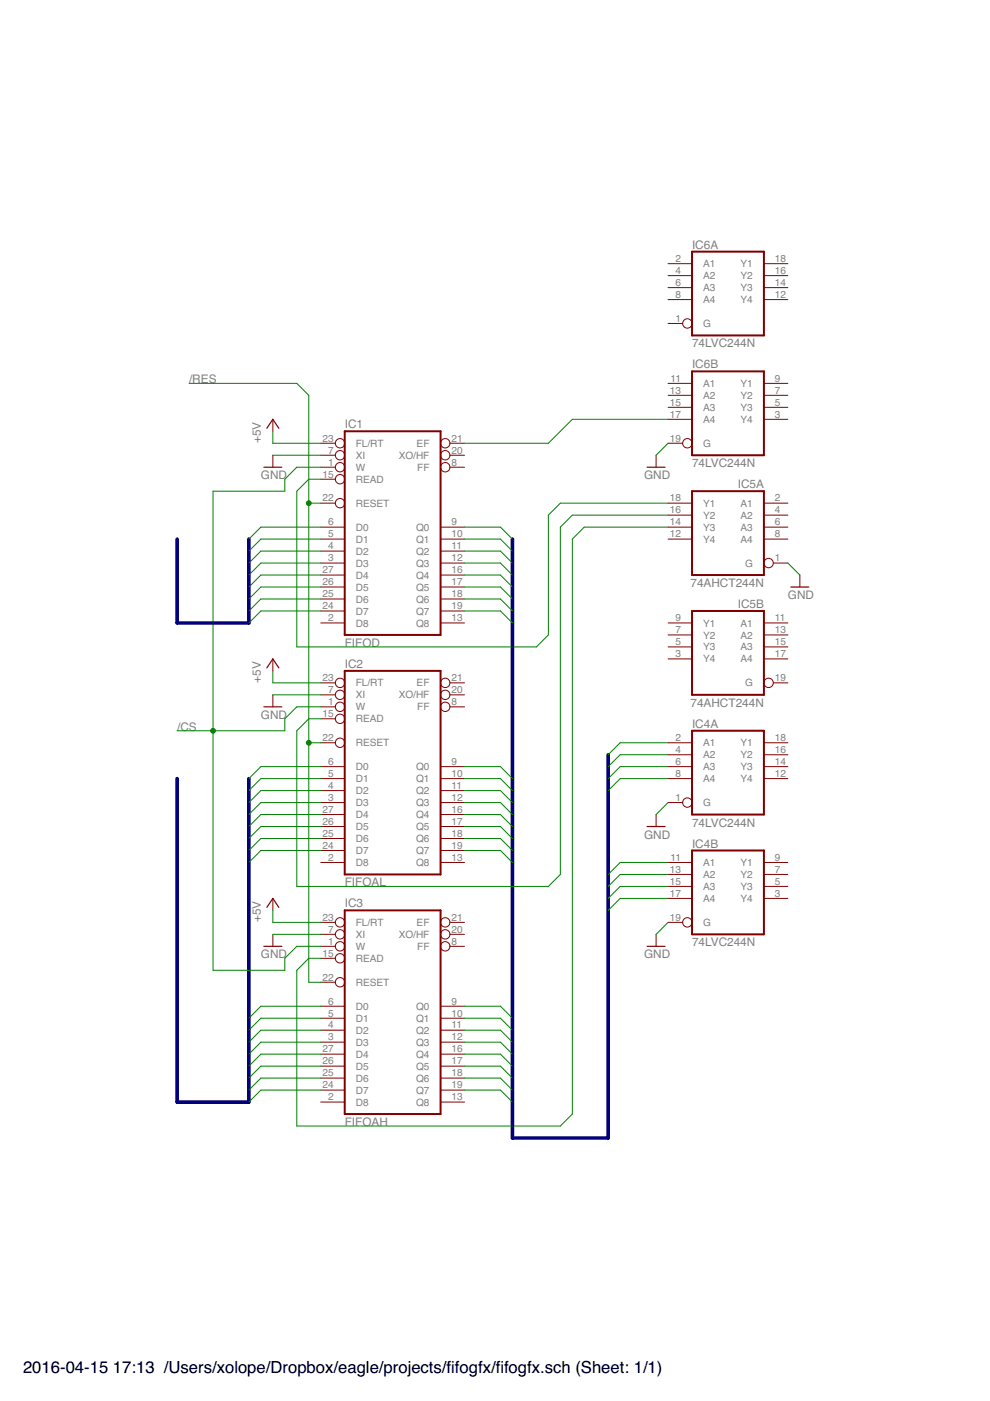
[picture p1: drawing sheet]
<svg xmlns="http://www.w3.org/2000/svg" width="210mm" height="297mm" viewBox="0 0 210 297" stroke-linecap="round" stroke-linejoin="round" font-family="sans-serif">
<path d="M146.7 53.4h15.3v17.7h-15.3zM146.7 78.7h15.3v17.8h-15.3zM73.1 91.4h20.3v43.2h-20.3zM146.7 104.1h15.3v17.8h-15.3zM146.7 129.5h15.3v17.8h-15.3zM73.1 142.2h20.3v43.2h-20.3zM146.7 154.9h15.3v17.8h-15.3zM73.1 193h20.3v43.2h-20.3zM146.7 180.3h15.3v17.8h-15.3z" fill="none" stroke="#800000" stroke-width=".42"/>
<g fill="none" stroke="#800000" stroke-width=".21">
<path d="M141.6 55.9h5.1M141.6 58.4h5.1M162 55.9h5M162 58.4h5M141.6 68.6h3.2M141.6 61h5.1M141.6 63.5h5.1M162 61h5M162 63.5h5M57.8 88.9v2.5M57.8 96.5v2.6M68 94h3.1"/>
<path d="M68 96.5h3.1M68 99.1h3.1M95.4 94h3.1M95.4 96.5h3.1M95.4 99.1h3.1M139.1 96.5v2.6M141.6 94h3.2M141.6 81.3h5.1M141.6 83.8h5.1M141.6 86.4h5.1M141.6 88.9h5.1M162 81.3h5"/>
<path d="M162 83.8h5M162 86.4h5M162 88.9h5M68 101.6h3.1M68 106.7h3.1M68 111.8h5.1M68 114.3h5.1M68 116.8h5.1M68 119.4h5.1M93.4 111.8h5.1M93.4 114.3h5.1M93.4 116.8h5.1"/>
<path d="M93.4 119.4h5.1M141.6 106.7h5.1M141.6 111.8h5.1M141.6 114.3h5.1M141.6 109.2h5.1M162 106.7h5M162 111.8h5M162 114.3h5M162 109.2h5M164 119.4h3M57.8 139.7v2.5M68 121.9h5.1"/>
<path d="M68 124.5h5.1M68 127h5.1M68 129.5h5.1M68 132.1h5.1M93.4 121.9h5.1M93.4 124.5h5.1M93.4 127h5.1M93.4 129.5h5.1M93.4 132.1h5.1M141.6 132.1h5.1M141.6 134.6h5.1M141.6 137.2h5.1"/>
<path d="M141.6 139.7h5.1M162 132.1h5M162 134.6h5M162 137.2h5M162 139.7h5M169.6 121.9v2.6M57.8 147.3v2.6M68 144.8h3.1M68 147.3h3.1M68 149.9h3.1M68 152.4h3.1M68 157.5h3.1"/>
<path d="M95.4 144.8h3.1M95.4 147.3h3.1M95.4 149.9h3.1M141.6 157.5h5.1M162 157.5h5M164 144.8h3M68 162.5h5.1M68 165.1h5.1M68 167.6h5.1M68 170.2h5.1M68 172.7h5.1M68 175.2h5.1"/>
<path d="M68 177.8h5.1M93.4 162.5h5.1M93.4 165.1h5.1M93.4 167.6h5.1M93.4 170.2h5.1M93.4 172.7h5.1M93.4 175.2h5.1M93.4 177.8h5.1M139.1 172.7v2.5M141.6 162.5h5.1M141.6 165.1h5.1M141.6 170.2h3.2"/>
<path d="M141.6 160h5.1M162 162.5h5M162 165.1h5M162 160h5M57.8 190.5v2.5M57.8 198.1v2.5M68 180.3h5.1M68 182.9h5.1M68 195.6h3.1M68 198.1h3.1M93.4 180.3h5.1M93.4 182.9h5.1"/>
<path d="M95.4 195.6h3.1M95.4 198.1h3.1M139.1 198.1v2.5M141.6 182.9h5.1M141.6 195.6h3.2M141.6 185.4h5.1M141.6 187.9h5.1M141.6 190.5h5.1M162 182.9h5M162 185.4h5M162 187.9h5M162 190.5h5"/>
<path d="M68 200.6h3.1M68 203.2h3.1M68 208.3h3.1M68 213.3h5.1M68 215.9h5.1M68 218.4h5.1M93.4 213.3h5.1M93.4 215.9h5.1M93.4 218.4h5.1M95.4 200.6h3.1M68 221h5.1M68 223.5h5.1"/>
<path d="M68 226h5.1M68 228.6h5.1M68 231.1h5.1M68 233.7h5.1M93.4 221h5.1M93.4 223.5h5.1M93.4 226h5.1M93.4 228.6h5.1M93.4 231.1h5.1M93.4 233.7h5.1"/>
<circle cx="145.7" cy="68.6" r=".99"/>
<circle cx="72.1" cy="96.5" r=".99"/>
<circle cx="72.1" cy="99.1" r=".99"/>
<circle cx="72.1" cy="94" r=".99"/>
<circle cx="94.4" cy="99.1" r=".99"/>
<circle cx="94.4" cy="94" r=".99"/>
<circle cx="94.4" cy="96.5" r=".99"/>
<circle cx="145.7" cy="94" r=".99"/>
<circle cx="72.1" cy="106.7" r=".99"/>
<circle cx="72.1" cy="101.6" r=".99"/>
<circle cx="163" cy="119.4" r=".99"/>
<circle cx="72.1" cy="144.8" r=".99"/>
<circle cx="72.1" cy="149.9" r=".99"/>
<circle cx="72.1" cy="147.3" r=".99"/>
<circle cx="72.1" cy="157.5" r=".99"/>
<circle cx="72.1" cy="152.4" r=".99"/>
<circle cx="94.4" cy="144.8" r=".99"/>
<circle cx="94.4" cy="147.3" r=".99"/>
<circle cx="94.4" cy="149.9" r=".99"/>
<circle cx="163" cy="144.8" r=".99"/>
<circle cx="145.7" cy="170.2" r=".99"/>
<circle cx="72.1" cy="195.6" r=".99"/>
<circle cx="72.1" cy="198.1" r=".99"/>
<circle cx="94.4" cy="198.1" r=".99"/>
<circle cx="94.4" cy="195.6" r=".99"/>
<circle cx="145.7" cy="195.6" r=".99"/>
<circle cx="72.1" cy="203.2" r=".99"/>
<circle cx="72.1" cy="208.3" r=".99"/>
<circle cx="72.1" cy="200.6" r=".99"/>
<circle cx="94.4" cy="200.6" r=".99"/>
</g>
<path d="M55.9 99.1h3.9M56.6 90.8l1.2-1.9 1.3 1.9M137.2 99.1h3.8M167.7 124.5h3.8M55.9 149.9h3.9M56.6 141.6l1.2-1.9 1.3 1.9M137.2 175.2h3.8M56.6 192.4l1.2-1.9 1.3 1.9M55.9 200.6h3.9M137.2 200.6h3.8" fill="none" stroke="#800000" stroke-width=".25"/>
<path d="M37.5 114.3v17.8h15.3v-17.8M108.6 114.3v127h20.3v-81.3M37.5 165.1v68.6h15.3v-68.6" fill="none" stroke="#000080" stroke-width=".76"/>
<g fill="none" stroke="#008000" stroke-width=".21">
<path d="M40.1 81.3h22.8l2.6 2.5v124.5h2.5M57.8 96.5h10.2M57.8 91.4v2.6h10.2M68 99.1h-5.1l-2.5 2.5v2.5h-15.2v101.6h15.2v-2.5l2.5-2.6h5.1M141.6 94l-2.5 2.5M141.6 88.9h-20.3l-5 5.1h-17.8M65.5 106.7h2.5M68 111.8h-12.7l-2.5 2.5M68 114.3h-12.7l-2.5 2.5M68 116.8h-12.7l-2.5 2.6M68 119.4h-12.7l-2.5 2.5M68 101.6h-2.5l-2.6 2.5v33.1h50.8l2.6-2.6v-25.4l2.5-2.5h22.8"/>
<path d="M98.5 111.8h7.6l2.5 2.5M98.5 114.3h7.6l2.5 2.5M98.5 116.8h7.6l2.5 2.6M98.5 119.4h7.6l2.5 2.5M141.6 111.8h-17.7l-2.6 2.5v121.9l-2.5 2.5h-55.9v-33l2.6-2.5h2.5M141.6 109.2h-20.3l-2.5 2.6v73.6l-2.5 2.5h-53.4v-33l2.6-2.5h2.5M167 119.4l2.6 2.5M68 121.9h-12.7l-2.5 2.6M68 124.5h-12.7l-2.5 2.5M68 127h-12.7l-2.5 2.5M68 129.5h-12.7l-2.5 2.6M98.5 121.9h7.6l2.5 2.6"/>
<path d="M98.5 124.5h7.6l2.5 2.5M98.5 127h7.6l2.5 2.5M98.5 129.5h7.6l2.5 2.6M57.8 147.3h10.2M57.8 142.2v2.6h10.2M65.5 157.5h2.5M68 149.9h-5.1l-2.5 2.5v2.5h-22.9M141.6 157.5h-10.1l-2.6 2.5M68 162.5h-12.7l-2.5 2.6M68 165.1h-12.7l-2.5 2.5M68 167.6h-12.7l-2.5 2.6M68 170.2h-12.7l-2.5 2.5"/>
<path d="M68 172.7h-12.7l-2.5 2.5M68 175.2h-12.7l-2.5 2.6M68 177.8h-12.7l-2.5 2.5M98.5 162.5h7.6l2.5 2.6M98.5 165.1h7.6l2.5 2.5M98.5 167.6h7.6l2.5 2.6M98.5 170.2h7.6l2.5 2.5M98.5 172.7h7.6l2.5 2.5M98.5 175.2h7.6l2.5 2.6M98.5 177.8h7.6l2.5 2.5M141.6 162.5h-10.1l-2.6 2.6M141.6 165.1h-10.1l-2.6 2.5"/>
<path d="M141.6 160h-10.1l-2.6 2.5M141.6 170.2l-2.5 2.5M57.8 198.1h10.2M57.8 193v2.6h10.2M68 180.3h-12.7l-2.5 2.6M98.5 180.3h7.6l2.5 2.6M141.6 182.9h-10.1l-2.6 2.5M141.6 185.4h-10.1l-2.6 2.5M141.6 187.9h-10.1l-2.6 2.6M141.6 190.5h-10.1l-2.6 2.5M141.6 195.6l-2.5 2.5M68 213.3h-12.7l-2.5 2.6"/>
<path d="M68 215.9h-12.7l-2.5 2.5M68 218.4h-12.7l-2.5 2.6M98.5 213.3h7.6l2.5 2.6M98.5 215.9h7.6l2.5 2.5M98.5 218.4h7.6l2.5 2.6M68 221h-12.7l-2.5 2.5M68 223.5h-12.7l-2.5 2.5M68 226h-12.7l-2.5 2.6M68 228.6h-12.7l-2.5 2.5M68 231.1h-12.7l-2.5 2.6M98.5 221h7.6l2.5 2.5M98.5 223.5h7.6l2.5 2.5"/>
<path d="M98.5 226h7.6l2.5 2.6M98.5 228.6h7.6l2.5 2.5M98.5 231.1h7.6l2.5 2.6"/>
</g>
<g fill="#008000" stroke="#008000" stroke-width=".21">
<circle cx="45.2" cy="154.9" r=".51"/>
<circle cx="65.5" cy="157.5" r=".51"/>
<circle cx="65.5" cy="106.7" r=".51"/>
</g>
<g font-size="3.5">
<text x="4.9" y="291.1">2016-04-15</text>
<text x="24" y="291.1">17:13 /Users/xolope/Dropbox/eagle/projects/ffogfx/ffogfx.sch (Sheet: 1/1)</text>
<text x="94.7" y="291.1">i</text>
<text x="105.1" y="291.1">i</text>
</g>
<g font-size="2.5" fill="#808080">
<text x="146.7" y="52.7">IC6A</text>
<text x="146.7" y="73.7">74LVC244N</text>
<text x="40.1" y="81.3">/RES</text>
<text x="146.7" y="78.1">IC6B</text>
<text x="55.3" y="94" transform="rotate(-90 55.3 94)">+5V</text>
<text x="73.1" y="90.8">IC1</text>
<text x="55.3" y="101.6">GND</text>
<text x="136.6" y="101.6">GND</text>
<text x="146.7" y="99.1">74LVC244N</text>
<text x="156.4" y="103.5">IC5A</text>
<text x="146.4" y="124.5">74AHCT244N</text>
<text x="156.4" y="128.9">IC5B</text>
<text x="167" y="127">GND</text>
<text x="73.1" y="137.2">FIFOD</text>
<text x="73.1" y="141.6">IC2</text>
<text x="55.3" y="144.8" transform="rotate(-90 55.3 144.8)">+5V</text>
<text x="146.4" y="149.9">74AHCT244N</text>
<text x="37.5" y="154.9">/CS</text>
<text x="55.3" y="152.4">GND</text>
<text x="146.7" y="154.3">IC4A</text>
<text x="136.6" y="177.8">GND</text>
<text x="146.7" y="175.2">74LVC244N</text>
<text x="146.7" y="179.7">IC4B</text>
<text x="73.1" y="187.9">FIFOAL</text>
<text x="55.3" y="195.6" transform="rotate(-90 55.3 195.6)">+5V</text>
<text x="73.1" y="192.4">IC3</text>
<text x="55.3" y="203.2">GND</text>
<text x="136.6" y="203.2">GND</text>
<text x="146.7" y="200.6">74LVC244N</text>
<text x="73.1" y="238.7">FIFOAH</text>
</g>
<g font-size="2.1" fill="#808080">
<text x="143.2" y="55.5">2</text>
<text x="143.2" y="58.1">4</text>
<text x="149.1" y="56.7">A1</text>
<text x="149.1" y="59.2">A2</text>
<text x="157" y="59.2">Y2</text>
<text x="157" y="56.7">Y1</text>
<text x="164.3" y="58.1">16</text>
<text x="164.3" y="55.5">18</text>
<text x="143.2" y="60.6">6</text>
<text x="143.2" y="63.2">8</text>
<text x="149.1" y="61.7">A3</text>
<text x="149.1" y="64.3">A4</text>
<text x="157" y="64.3">Y4</text>
<text x="157" y="61.7">Y3</text>
<text x="164.3" y="63.2">12</text>
<text x="164.3" y="60.6">14</text>
<text x="143.2" y="68.2">1</text>
<text x="149.1" y="69.4">G</text>
<text x="142" y="83.5">13</text>
<text x="142.2" y="80.9">11</text>
<text x="149.1" y="82">A1</text>
<text x="157" y="82">Y1</text>
<text x="164.3" y="83.5">7</text>
<text x="164.3" y="80.9">9</text>
<text x="142" y="86">15</text>
<text x="142" y="88.5">17</text>
<text x="149.1" y="84.6">A2</text>
<text x="149.1" y="87.1">A3</text>
<text x="149.1" y="89.7">A4</text>
<text x="157" y="89.7">Y4</text>
<text x="157" y="87.1">Y3</text>
<text x="157" y="84.6">Y2</text>
<text x="164.3" y="88.5">3</text>
<text x="164.3" y="86">5</text>
<text x="68.4" y="93.6">23</text>
<text x="75.4" y="94.7">FL/RT</text>
<text x="88.3" y="94.7">EF</text>
<text x="95.7" y="93.6">21</text>
<text x="142" y="93.6">19</text>
<text x="149.1" y="94.7">G</text>
<text x="68.4" y="101.2">15</text>
<text x="69.6" y="96.2">7</text>
<text x="69.6" y="98.7">1</text>
<text x="75.4" y="97.3">XI</text>
<text x="75.4" y="99.8">W</text>
<text x="84.5" y="97.3">XO/HF</text>
<text x="88.5" y="99.8">FF</text>
<text x="95.7" y="96.2">20</text>
<text x="95.7" y="98.7">8</text>
<text x="68.4" y="106.3">22</text>
<text x="75.4" y="102.4">READ</text>
<text x="75.4" y="107.4">RESET</text>
<text x="142" y="106.3">18</text>
<text x="149.1" y="107.4">Y1</text>
<text x="157" y="107.4">A1</text>
<text x="164.3" y="106.3">2</text>
<text x="69.6" y="111.4">6</text>
<text x="69.6" y="113.9">5</text>
<text x="75.4" y="112.5">D0</text>
<text x="88.2" y="112.5">Q0</text>
<text x="95.7" y="111.4">9</text>
<text x="95.7" y="113.9">10</text>
<text x="142" y="113.9">12</text>
<text x="142" y="111.4">14</text>
<text x="142" y="108.9">16</text>
<text x="149.1" y="112.5">Y3</text>
<text x="149.1" y="110">Y2</text>
<text x="157" y="110">A2</text>
<text x="157" y="112.5">A3</text>
<text x="164.3" y="108.9">4</text>
<text x="164.3" y="111.4">6</text>
<text x="164.3" y="113.9">8</text>
<text x="69.6" y="116.5">4</text>
<text x="69.6" y="119">3</text>
<text x="75.4" y="115.1">D1</text>
<text x="75.4" y="117.6">D2</text>
<text x="88.2" y="115.1">Q1</text>
<text x="88.2" y="117.6">Q2</text>
<text x="95.7" y="116.5">11</text>
<text x="95.7" y="119">12</text>
<text x="149.1" y="115.1">Y4</text>
<text x="157" y="115.1">A4</text>
<text x="164.3" y="119">1</text>
<text x="68.4" y="121.6">27</text>
<text x="68.4" y="124.1">26</text>
<text x="75.4" y="120.1">D3</text>
<text x="75.4" y="122.7">D4</text>
<text x="75.4" y="125.2">D5</text>
<text x="88.2" y="120.1">Q3</text>
<text x="88.2" y="122.7">Q4</text>
<text x="88.2" y="125.2">Q5</text>
<text x="95.7" y="121.6">16</text>
<text x="95.7" y="124.1">17</text>
<text x="158" y="120.1">G</text>
<text x="68.4" y="126.6">25</text>
<text x="68.4" y="129.2">24</text>
<text x="69.6" y="131.7">2</text>
<text x="75.4" y="127.8">D6</text>
<text x="75.4" y="130.3">D7</text>
<text x="88.2" y="127.8">Q6</text>
<text x="88.2" y="130.3">Q7</text>
<text x="95.7" y="126.6">18</text>
<text x="95.7" y="129.2">19</text>
<text x="95.7" y="131.7">13</text>
<text x="143.2" y="131.7">9</text>
<text x="164.3" y="131.7">11</text>
<text x="75.4" y="132.8">D8</text>
<text x="88.2" y="132.8">Q8</text>
<text x="143.2" y="136.8">5</text>
<text x="143.2" y="134.3">7</text>
<text x="149.1" y="137.9">Y3</text>
<text x="149.1" y="135.4">Y2</text>
<text x="149.1" y="132.8">Y1</text>
<text x="157" y="132.8">A1</text>
<text x="157" y="135.4">A2</text>
<text x="157" y="137.9">A3</text>
<text x="164.3" y="134.3">13</text>
<text x="164.3" y="136.8">15</text>
<text x="143.2" y="139.3">3</text>
<text x="149.1" y="140.5">Y4</text>
<text x="157" y="140.5">A4</text>
<text x="164.3" y="139.3">17</text>
<text x="68.4" y="144.4">23</text>
<text x="69.6" y="147">7</text>
<text x="69.6" y="149.5">1</text>
<text x="75.4" y="145.5">FL/RT</text>
<text x="75.4" y="148.1">XI</text>
<text x="84.5" y="148.1">XO/HF</text>
<text x="88.3" y="145.5">EF</text>
<text x="95.7" y="144.4">21</text>
<text x="95.7" y="147">20</text>
<text x="95.7" y="149.5">8</text>
<text x="158" y="145.5">G</text>
<text x="164.3" y="144.4">19</text>
<text x="68.4" y="152">15</text>
<text x="75.4" y="150.6">W</text>
<text x="75.4" y="153.2">READ</text>
<text x="88.5" y="150.6">FF</text>
<text x="68.4" y="157.1">22</text>
<text x="75.4" y="158.2">RESET</text>
<text x="143.2" y="157.1">2</text>
<text x="143.2" y="159.7">4</text>
<text x="149.1" y="158.2">A1</text>
<text x="149.1" y="160.8">A2</text>
<text x="157" y="160.8">Y2</text>
<text x="157" y="158.2">Y1</text>
<text x="164.3" y="159.7">16</text>
<text x="164.3" y="157.1">18</text>
<text x="69.6" y="162.2">6</text>
<text x="69.6" y="164.7">5</text>
<text x="69.6" y="167.3">4</text>
<text x="75.4" y="163.3">D0</text>
<text x="75.4" y="165.9">D1</text>
<text x="88.2" y="163.3">Q0</text>
<text x="88.2" y="165.9">Q1</text>
<text x="95.7" y="162.2">9</text>
<text x="95.7" y="164.7">10</text>
<text x="95.7" y="167.3">11</text>
<text x="143.2" y="162.2">6</text>
<text x="143.2" y="164.7">8</text>
<text x="149.1" y="163.3">A3</text>
<text x="149.1" y="165.9">A4</text>
<text x="157" y="165.9">Y4</text>
<text x="157" y="163.3">Y3</text>
<text x="164.3" y="164.7">12</text>
<text x="164.3" y="162.2">14</text>
<text x="68.4" y="172.4">27</text>
<text x="69.6" y="169.8">3</text>
<text x="75.4" y="168.4">D2</text>
<text x="75.4" y="170.9">D3</text>
<text x="75.4" y="173.5">D4</text>
<text x="88.2" y="168.4">Q2</text>
<text x="88.2" y="170.9">Q3</text>
<text x="88.2" y="173.5">Q4</text>
<text x="95.7" y="169.8">12</text>
<text x="95.7" y="172.4">16</text>
<text x="143.2" y="169.8">1</text>
<text x="149.1" y="170.9">G</text>
<text x="68.4" y="174.9">26</text>
<text x="68.4" y="177.4">25</text>
<text x="68.4" y="180">24</text>
<text x="75.4" y="176">D5</text>
<text x="75.4" y="178.5">D6</text>
<text x="88.2" y="176">Q5</text>
<text x="88.2" y="178.5">Q6</text>
<text x="95.7" y="174.9">17</text>
<text x="95.7" y="177.4">18</text>
<text x="95.7" y="180">19</text>
<text x="69.6" y="182.5">2</text>
<text x="75.4" y="181.1">D7</text>
<text x="75.4" y="183.6">D8</text>
<text x="88.2" y="181.1">Q7</text>
<text x="88.2" y="183.6">Q8</text>
<text x="95.7" y="182.5">13</text>
<text x="142" y="185">13</text>
<text x="142.2" y="182.5">11</text>
<text x="149.1" y="183.6">A1</text>
<text x="157" y="183.6">Y1</text>
<text x="164.3" y="185">7</text>
<text x="164.3" y="182.5">9</text>
<text x="142" y="187.6">15</text>
<text x="142" y="190.1">17</text>
<text x="149.1" y="186.2">A2</text>
<text x="149.1" y="188.7">A3</text>
<text x="149.1" y="191.2">A4</text>
<text x="157" y="191.2">Y4</text>
<text x="157" y="188.7">Y3</text>
<text x="157" y="186.2">Y2</text>
<text x="164.3" y="190.1">3</text>
<text x="164.3" y="187.6">5</text>
<text x="68.4" y="195.2">23</text>
<text x="69.6" y="197.7">7</text>
<text x="75.4" y="196.3">FL/RT</text>
<text x="88.3" y="196.3">EF</text>
<text x="95.7" y="195.2">21</text>
<text x="95.7" y="197.7">20</text>
<text x="142" y="195.2">19</text>
<text x="149.1" y="196.3">G</text>
<text x="68.4" y="202.8">15</text>
<text x="69.6" y="200.3">1</text>
<text x="75.4" y="198.9">XI</text>
<text x="75.4" y="201.4">W</text>
<text x="75.4" y="203.9">READ</text>
<text x="84.5" y="198.9">XO/HF</text>
<text x="88.5" y="201.4">FF</text>
<text x="95.7" y="200.3">8</text>
<text x="68.4" y="207.9">22</text>
<text x="75.4" y="209">RESET</text>
<text x="69.6" y="213">6</text>
<text x="69.6" y="215.5">5</text>
<text x="75.4" y="214.1">D0</text>
<text x="88.2" y="214.1">Q0</text>
<text x="95.7" y="213">9</text>
<text x="95.7" y="215.5">10</text>
<text x="69.6" y="218.1">4</text>
<text x="69.6" y="220.6">3</text>
<text x="75.4" y="216.6">D1</text>
<text x="75.4" y="219.2">D2</text>
<text x="75.4" y="221.7">D3</text>
<text x="88.2" y="216.6">Q1</text>
<text x="88.2" y="219.2">Q2</text>
<text x="88.2" y="221.7">Q3</text>
<text x="95.7" y="218.1">11</text>
<text x="95.7" y="220.6">12</text>
<text x="68.4" y="223.1">27</text>
<text x="68.4" y="225.7">26</text>
<text x="75.4" y="224.3">D4</text>
<text x="75.4" y="226.8">D5</text>
<text x="88.2" y="224.3">Q4</text>
<text x="88.2" y="226.8">Q5</text>
<text x="95.7" y="223.1">16</text>
<text x="95.7" y="225.7">17</text>
<text x="68.4" y="228.2">25</text>
<text x="68.4" y="230.8">24</text>
<text x="69.6" y="233.3">2</text>
<text x="75.4" y="229.3">D6</text>
<text x="75.4" y="231.9">D7</text>
<text x="88.2" y="229.3">Q6</text>
<text x="88.2" y="231.9">Q7</text>
<text x="95.7" y="228.2">18</text>
<text x="95.7" y="230.8">19</text>
<text x="95.7" y="233.3">13</text>
<text x="75.4" y="234.4">D8</text>
<text x="88.2" y="234.4">Q8</text>
</g>
</svg>
